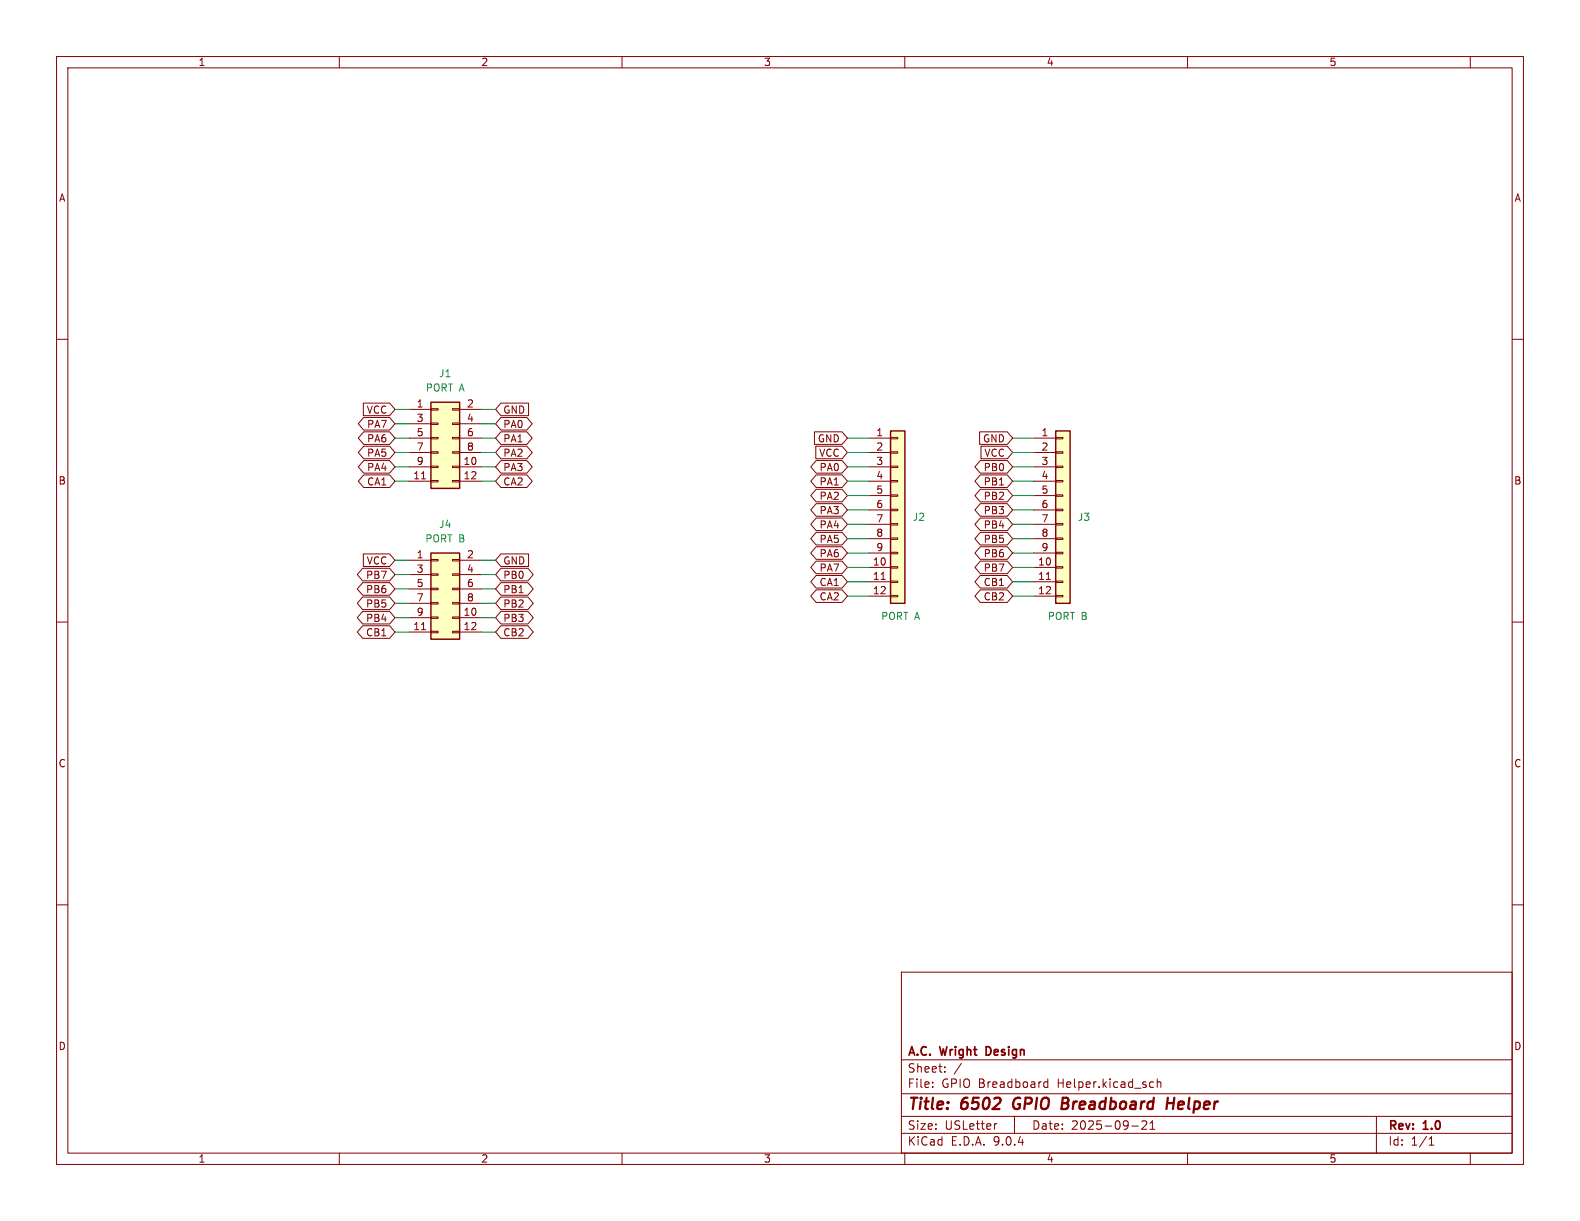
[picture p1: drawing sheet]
<svg xmlns="http://www.w3.org/2000/svg" width="279mm" height="216mm" viewBox="0 0 279 216" stroke-linecap="round" stroke-linejoin="round" font-family="sans-serif">
<g fill="none" stroke="#840000" stroke-width=".18">
<path d="M10 10h259.4v195.9h-259.4zM12 12h255.4v191.9h-255.4zM60 10v2M110 10v2M160 10v2M210 10v2M260 10v2M10 60h2M267.4 60h2M10 110h2M267.4 110h2M10 160h2"/>
<path d="M159.4 171.9h108v32h-108zM267.4 160h2M159.4 197.4h108M159.4 193.4h108M159.4 187.4h108M164.9 192.1v.2M164.9 191.4v.1M167.1 189.4v.2M167.1 188.7v.1M170 188l-1.3 1.9M176.3 198.7l-.3 .1M179.4 197.4v3"/>
<path d="M184.6 192l.3 .3 .4-.1M185.3 190.8v1.5M185.3 191.4l-.4-.1-.3 .3M200.1 199.1h1.2M201.9 198.3l.6-.1 .2 .1 .1 .3-.9 1.1h.9M203.4 199.7h.8M203.4 198.6l.4-.4v1.5M203.6 191.3l.4 .1M204 192.2l-.4 .1M204.6 191.4l.3-.1 .3 .1 .1 .9M204.6 190.8v1.5M243.4 197.4v6.5"/>
<path d="M60 203.9v2M110 203.9v2M159.4 200.4h108M160 203.9v2M210 203.9v2M252.7 202.5h.9M252.7 201.4l.4-.4v1.5M260 203.9v2"/>
</g>
<path d="M179.4 194.4a1.27 1.27 0 0 0 0 1.6M187.8 195.1h.7M187.9 194.1h.7M188.5 195.1l.3 .1M188.7 196l-1 .1M188.7 195l-.2 .1M206.4 195.1h1.1M206.5 194.1l-.2 2M207.7 194.1l-.3 2" fill="none" stroke="#840000" stroke-width=".4"/>
<path d="M174.7 185.1h-.3v1.5h.3" fill="none" stroke="#840000" stroke-width=".3"/>
<path d="M157.5 76.2h2.5v30.5h-2.5z" fill="#ffffc2"/>
<path d="M157.5 76.2h2.5v30.5h-2.5z" fill="none" stroke="#840000" stroke-width=".25"/>
<g fill="none" stroke="#840000" stroke-width=".18">
<path d="M153.7 77.5h3.8M157.5 77.3h1.2v.3h-1.2zM157.5 79.9h1.2v.2h-1.2zM153.7 80h3.8M153.7 82.6h3.8M153.7 85.1h3.8M153.7 87.6h3.8M153.7 90.2h3.8M153.7 92.7h3.8M153.7 95.3h3.8M153.7 97.8h3.8M157.5 82.4h1.2v.3h-1.2z"/>
<path d="M157.5 85h1.2v.2h-1.2zM157.5 87.5h1.2v.3h-1.2zM157.5 90h1.2v.3h-1.2zM157.5 92.6h1.2v.2h-1.2zM157.5 95.1h1.2v.3h-1.2zM157.5 97.7h1.2v.2h-1.2zM153.7 100.3h3.8M153.7 102.9h3.8M153.7 105.4h3.8M155.8 102.5h.7M157.5 100.2h1.2v.3h-1.2zM157.5 102.7h1.2v.3h-1.2z"/>
<path d="M157.5 105.3h1.2v.2h-1.2z"/>
</g>
<path d="M186.7 76.2h2.5v30.5h-2.5z" fill="#ffffc2"/>
<path d="M186.7 76.2h2.5v30.5h-2.5z" fill="none" stroke="#840000" stroke-width=".25"/>
<g fill="none" stroke="#840000" stroke-width=".18">
<path d="M182.9 77.5h3.8M186.7 77.3h1.3v.3h-1.3zM186.7 79.9h1.3v.2h-1.3zM182.9 80h3.8M182.9 82.6h3.8M182.9 85.1h3.8M182.9 87.6h3.8M182.9 90.2h3.8M182.9 92.7h3.8M182.9 95.3h3.8M182.9 97.8h3.8M186.7 82.4h1.3v.3h-1.3z"/>
<path d="M186.7 85h1.3v.2h-1.3zM186.7 87.5h1.3v.3h-1.3zM186.7 90h1.3v.3h-1.3zM186.7 92.6h1.3v.2h-1.3zM186.7 95.1h1.3v.3h-1.3zM186.7 97.7h1.3v.2h-1.3zM182.9 100.3h3.8M182.9 102.9h3.8M182.9 105.4h3.8M185 102.5h.8M186.7 100.2h1.3v.3h-1.3zM186.7 102.7h1.3v.3h-1.3z"/>
<path d="M186.7 105.3h1.3v.2h-1.3z"/>
</g>
<path d="M76.2 97.8h5.1v15.2h-5.1z" fill="#ffffc2"/>
<path d="M76.2 97.8h5.1v15.2h-5.1z" fill="none" stroke="#840000" stroke-width=".25"/>
<g fill="none" stroke="#840000" stroke-width=".18">
<path d="M72.4 99.1h3.8M76.2 98.9h1.3v.3h-1.3zM80 98.9h1.3v.3h-1.3zM81.3 99.1h3.8M72.4 101.6h3.8M72.4 104.1h3.8M72.4 106.7h3.8M72.4 109.2h3.8M72.4 111.8h3.8M74.5 111.3h.8M76.2 101.5h1.3v.2h-1.3zM76.2 104h1.3v.3h-1.3z"/>
<path d="M76.2 106.6h1.3v.2h-1.3zM76.2 109.1h1.3v.2h-1.3zM76.2 111.6h1.3v.3h-1.3zM80 101.5h1.3v.2h-1.3zM80 104h1.3v.3h-1.3zM80 106.6h1.3v.2h-1.3zM80 109.1h1.3v.2h-1.3zM80 111.6h1.3v.3h-1.3zM81.3 101.6h3.8M81.3 104.1h3.8M81.3 106.7h3.8M81.3 109.2h3.8"/>
<path d="M81.3 111.8h3.8"/>
</g>
<path d="M76.2 71.1h5.1v15.3h-5.1z" fill="#ffffc2"/>
<path d="M76.2 71.1h5.1v15.3h-5.1z" fill="none" stroke="#840000" stroke-width=".25"/>
<g fill="none" stroke="#840000" stroke-width=".18">
<path d="M64.3 71.3h4.6l.9 1.1-.9 1.1h-4.6zM64.3 76.4h4.6l.9 1.1-.9 1.1h-4.6l-.9-1.1zM64.3 78.9h4.6l.9 1.1-.9 1.1h-4.6l-.9-1.1zM64.3 73.8h4.6l.9 1.1-.9 1.1h-4.6l-.9-1.1zM72.4 72.4h3.8M72.4 74.9h3.8M72.4 77.5h3.8M76.2 72.3h1.3v.2h-1.3zM76.2 74.8h1.3v.3h-1.3zM76.2 77.3h1.3v.3h-1.3zM76.2 79.9h1.3v.2h-1.3zM80 72.3h1.3v.2h-1.3z"/>
<path d="M80 74.8h1.3v.3h-1.3zM80 77.3h1.3v.3h-1.3zM80 79.9h1.3v.2h-1.3zM81.3 72.4h3.8M81.3 74.9h3.8M81.3 77.5h3.8M88.6 71.3h4.9v2.2h-4.9l-1-1.1zM88.6 76.4h4.6l.9 1.1-.9 1.1h-4.6l-1-1.1zM88.6 73.8h4.6l.9 1.1-.9 1.1h-4.6l-1-1.1zM88.6 78.9h4.6l.9 1.1-.9 1.1h-4.6l-1-1.1zM144 76.4h4.9l1 1.1-1 1.1h-4.9zM144.3 78.9h4.6l1 1.1-1 1.1h-4.6z"/>
<path d="M173.2 76.4h4.9l1 1.1-1 1.1h-4.9zM173.5 78.9h4.6l1 1.1-1 1.1h-4.6zM64.3 97.9h4.6l.9 1.2-.9 1.1h-4.6zM64.3 81.4h4.6l.9 1.2-.9 1.1h-4.6l-.9-1.1zM64.3 84h4.6l.9 1.1-.9 1.1h-4.6l-.9-1.1zM72.4 80h3.8M72.4 82.6h3.8M72.4 85.1h3.8M74.5 84.7h.8M76.2 82.4h1.3v.3h-1.3zM76.2 85h1.3v.2h-1.3zM80 82.4h1.3v.3h-1.3z"/>
<path d="M80 85h1.3v.2h-1.3zM81.3 80h3.8M81.3 82.6h3.8M81.3 85.1h3.8M88.6 84h4.6l.9 1.1-.9 1.1h-4.6l-1-1.1zM88.6 97.9h4.9v2.3h-4.9l-1-1.1zM88.6 81.4h4.6l.9 1.2-.9 1.1h-4.6l-1-1.1zM144.3 96.7h4.6l1 1.1-1 1.1h-4.6l-.9-1.1zM144.3 94.1h4.6l1 1.2-1 1.1h-4.6l-.9-1.1zM144.3 99.2h4.6l1 1.1-1 1.1h-4.6l-.9-1.1zM144.3 81.4h4.6l1 1.2-1 1.1h-4.6l-.9-1.1zM144.3 89.1h4.6l1 1.1-1 1.1h-4.6l-.9-1.1z"/>
<path d="M144.3 86.5h4.6l1 1.1-1 1.1h-4.6l-.9-1.1zM144.3 84h4.6l1 1.1-1 1.1h-4.6l-.9-1.1zM144.3 91.6h4.6l1 1.1-1 1.1h-4.6l-.9-1.1zM173.4 89.1h4.7l1 1.1-1 1.1h-4.7l-1-1.1zM173.4 81.4h4.7l1 1.2-1 1.1h-4.7l-1-1.1zM173.4 94.1h4.7l1 1.2-1 1.1h-4.7l-1-1.1zM173.4 99.2h4.7l1 1.1-1 1.1h-4.7l-1-1.1zM173.4 96.7h4.7l1 1.1-1 1.1h-4.7l-1-1.1zM173.4 86.5h4.7l1 1.1-1 1.1h-4.7l-1-1.1zM173.4 84h4.7l1 1.1-1 1.1h-4.7l-1-1.1zM173.4 91.6h4.7l1 1.1-1 1.1h-4.7l-1-1.1zM64.1 100.5h4.8l.9 1.1-.9 1.1h-4.8l-.9-1.1z"/>
<path d="M64.1 103h4.8l.9 1.1-.9 1.2h-4.8l-.9-1.2zM64.1 110.6h4.8l.9 1.2-.9 1.1h-4.8l-.9-1.1zM64.1 105.6h4.8l.9 1.1-.9 1.1h-4.8l-.9-1.1zM64.1 108.1h4.8l.9 1.1-.9 1.1h-4.8l-.9-1.1zM88.6 100.5h4.7l1 1.1-1 1.1h-4.7l-1-1.1zM88.6 105.6h4.7l1 1.1-1 1.1h-4.7l-1-1.1zM88.6 108.1h4.7l1 1.1-1 1.1h-4.7l-1-1.1zM88.6 110.6h4.7l1 1.2-1 1.1h-4.7l-1-1.1zM88.6 103h4.7l1 1.1-1 1.2h-4.7l-1-1.2zM144.3 101.8h4.6l1 1.1-1 1.1h-4.6l-.9-1.1zM144.3 104.3h4.6l1 1.1-1 1.1h-4.6l-.9-1.1zM173.4 101.8h4.7l1 1.1-1 1.1h-4.7l-1-1.1z"/>
<path d="M173.4 104.3h4.7l1 1.1-1 1.1h-4.7l-1-1.1z"/>
</g>
<g fill="none" stroke="#008400" stroke-width=".18">
<path d="M69.8 72.4h2.6M69.8 74.9h2.6M69.8 77.5h2.6M85.1 72.4h2.5M85.1 74.9h2.5M85.1 77.5h2.5M149.9 77.5h3.8M179.1 77.5h3.8M69.8 82.6h2.6M69.8 80h2.6M69.8 85.1h2.6M69.8 99.1h2.6"/>
<path d="M85.1 82.6h2.5M85.1 80h2.5M85.1 85.1h2.5M85.1 99.1h2.5M149.9 92.7h3.8M149.9 82.6h3.8M149.9 80h3.8M149.9 85.1h3.8M149.9 97.8h3.8M149.9 95.3h3.8M149.9 87.6h3.8M149.9 90.2h3.8"/>
<path d="M179.1 92.7h3.8M179.1 82.6h3.8M179.1 80h3.8M179.1 85.1h3.8M179.1 97.8h3.8M179.1 95.3h3.8M179.1 87.6h3.8M179.1 90.2h3.8M69.8 111.8h2.6M69.8 104.1h2.6M69.8 109.2h2.6M69.8 106.7h2.6"/>
<path d="M69.8 101.6h2.6M85.1 111.8h2.5M85.1 104.1h2.5M85.1 109.2h2.5M85.1 106.7h2.5M85.1 101.6h2.5M149.9 102.9h3.8M149.9 105.4h3.8M149.9 100.3h3.8M179.1 102.9h3.8M179.1 105.4h3.8M179.1 100.3h3.8"/>
</g>
<g font-size="2.8" fill="#840000">
<text x="160.4" y="196.8">Title:</text>
<text x="170.1" y="196.8">6502</text>
<text x="180" y="196.8">GPIO</text>
<text x="189.4" y="196.8">Breadboard</text>
<text x="208.7" y="196.8">Helper</text>
</g>
<g font-size="2.1" fill="#840000">
<text x="160.4" y="189.9">Sheet:</text>
<text x="160.4" y="187.1">A.C.</text>
<text x="166.4" y="187.1">Wright</text>
<text x="175" y="187.1">Design</text>
<text x="160.4" y="192.6">File:</text>
<text x="166.5" y="192.6">GPIO Breadboard</text>
<text x="187.2" y="192.6">Helper.kicad_sch</text>
<text x="160.4" y="202.8">KiCad</text>
<text x="160.4" y="200">Size:</text>
<text x="167.1" y="200">USLetter</text>
<text x="168.1" y="202.8">E.D.A.</text>
<text x="175.7" y="202.8">9.0.4</text>
<text x="182.4" y="200">Date:</text>
<text x="189.4" y="200">2025-09-21</text>
<text x="245.4" y="200.2">Rev:</text>
<text x="245.4" y="202.8">Id:</text>
<text x="249.5" y="202.8">1/1</text>
<text x="251.8" y="200.2">1.0</text>
</g>
<g font-size="1.8" fill="#840000">
<text x="35" y="11.9">1</text>
<text x="85" y="11.9">2</text>
<text x="135" y="11.9">3</text>
<text x="185" y="11.9">4</text>
<text x="235" y="11.9">5</text>
<text x="10.3" y="35.9">A</text>
<text x="267.7" y="35.9">A</text>
<text x="64.7" y="73.3">VCC</text>
<text x="64.8" y="75.9">PA7</text>
<text x="73.6" y="72.1">1</text>
<text x="73.6" y="74.7">3</text>
<text x="73.6" y="77.2">5</text>
<text x="82.5" y="72.1">2</text>
<text x="82.5" y="74.7">4</text>
<text x="82.5" y="77.2">6</text>
<text x="88.9" y="73.3">GND</text>
<text x="88.9" y="75.9">PA0</text>
<text x="154.9" y="77.2">1</text>
<text x="184.1" y="77.2">1</text>
<text x="64.8" y="78.4">PA6</text>
<text x="64.8" y="81">PA5</text>
<text x="64.8" y="83.5">PA4</text>
<text x="73.6" y="79.8">7</text>
<text x="73.6" y="82.3">9</text>
<text x="81.9" y="82.3">10</text>
<text x="82.5" y="79.8">8</text>
<text x="88.9" y="78.4">PA1</text>
<text x="88.9" y="81">PA2</text>
<text x="88.9" y="83.5">PA3</text>
<text x="144.5" y="78.4">GND</text>
<text x="144.8" y="81">VCC</text>
<text x="144.8" y="83.5">PA0</text>
<text x="154.9" y="79.8">2</text>
<text x="154.9" y="82.3">3</text>
<text x="173.7" y="78.4">GND</text>
<text x="173.8" y="83.5">PB0</text>
<text x="174" y="81">VCC</text>
<text x="184.1" y="79.8">2</text>
<text x="184.1" y="82.3">3</text>
<text x="10.3" y="85.9">B</text>
<text x="64.8" y="86">CA1</text>
<text x="73" y="84.8">11</text>
<text x="81.9" y="84.8">12</text>
<text x="88.9" y="86">CA2</text>
<text x="144.8" y="88.6">PA2</text>
<text x="144.8" y="86">PA1</text>
<text x="154.9" y="84.8">4</text>
<text x="154.9" y="87.4">5</text>
<text x="154.9" y="89.9">6</text>
<text x="173.8" y="88.6">PB2</text>
<text x="173.8" y="86">PB1</text>
<text x="184.1" y="84.8">4</text>
<text x="184.1" y="87.4">5</text>
<text x="184.1" y="89.9">6</text>
<text x="267.7" y="85.9">B</text>
<text x="144.8" y="91.1">PA3</text>
<text x="144.8" y="93.7">PA4</text>
<text x="154.9" y="92.5">7</text>
<text x="154.9" y="95">8</text>
<text x="173.8" y="91.1">PB3</text>
<text x="173.8" y="93.7">PB4</text>
<text x="184.1" y="92.5">7</text>
<text x="184.1" y="95">8</text>
<text x="64.7" y="100">VCC</text>
<text x="73.6" y="98.8">1</text>
<text x="73.6" y="101.3">3</text>
<text x="82.5" y="98.8">2</text>
<text x="82.5" y="101.3">4</text>
<text x="88.9" y="100">GND</text>
<text x="144.8" y="98.7">PA6</text>
<text x="144.8" y="96.2">PA5</text>
<text x="144.8" y="101.3">PA7</text>
<text x="154.3" y="100.1">10</text>
<text x="154.9" y="97.5">9</text>
<text x="173.8" y="96.2">PB5</text>
<text x="173.8" y="101.3">PB7</text>
<text x="173.8" y="98.7">PB6</text>
<text x="183.5" y="100.1">10</text>
<text x="184.1" y="97.5">9</text>
<text x="64.6" y="102.6">PB7</text>
<text x="64.6" y="105.1">PB6</text>
<text x="64.6" y="107.6">PB5</text>
<text x="73.6" y="103.9">5</text>
<text x="73.6" y="106.4">7</text>
<text x="82.5" y="103.9">6</text>
<text x="82.5" y="106.4">8</text>
<text x="88.9" y="102.6">PB0</text>
<text x="88.9" y="107.6">PB2</text>
<text x="88.9" y="105.1">PB1</text>
<text x="144.8" y="103.8">CA1</text>
<text x="144.8" y="106.4">CA2</text>
<text x="154.3" y="102.6">11</text>
<text x="154.3" y="105.2">12</text>
<text x="173.8" y="103.8">CB1</text>
<text x="173.8" y="106.4">CB2</text>
<text x="183.5" y="102.6">11</text>
<text x="183.5" y="105.2">12</text>
<text x="64.6" y="112.7">CB1</text>
<text x="64.6" y="110.2">PB4</text>
<text x="73" y="111.5">11</text>
<text x="73.6" y="109">9</text>
<text x="81.9" y="109">10</text>
<text x="81.9" y="111.5">12</text>
<text x="88.9" y="110.2">PB3</text>
<text x="88.9" y="112.7">CB2</text>
<text x="10.3" y="135.9">C</text>
<text x="267.7" y="135.9">C</text>
<text x="10.3" y="185.9">D</text>
<text x="267.7" y="185.9">D</text>
<text x="35" y="205.8">1</text>
<text x="85" y="205.8">2</text>
<text x="135" y="205.8">3</text>
<text x="185" y="205.8">4</text>
<text x="235" y="205.8">5</text>
</g>
<g font-size="1.8" fill="#008484">
<text x="75.2" y="69.4">PORT A</text>
<text x="77.5" y="66.9">J1</text>
<text x="77.5" y="93.6">J4</text>
<text x="161.3" y="92.3">J2</text>
<text x="190.5" y="92.3">J3</text>
<text x="75.1" y="96.1">PORT B</text>
<text x="155.7" y="109.8">PORT A</text>
<text x="185.2" y="109.8">PORT B</text>
</g>
</svg>
